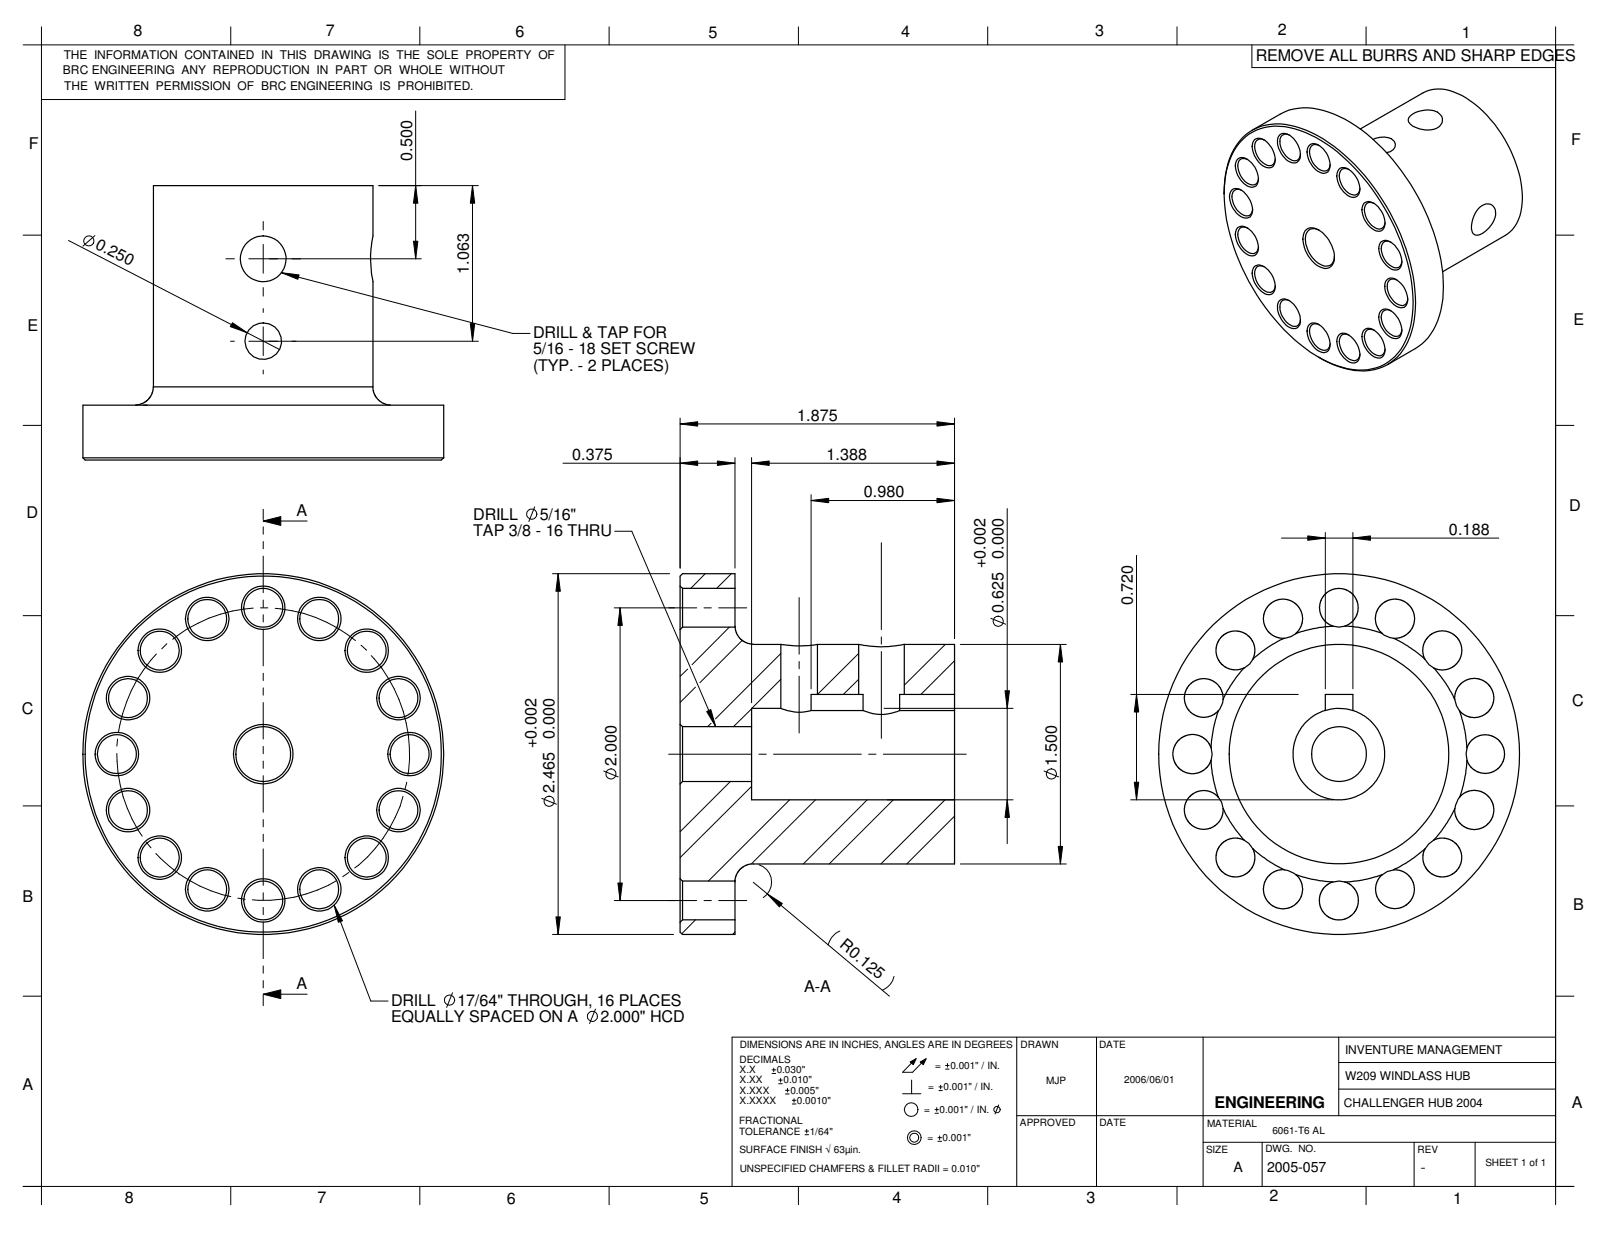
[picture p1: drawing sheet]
<svg xmlns="http://www.w3.org/2000/svg" width="279mm" height="216mm" viewBox="0 0 279 216" stroke-linecap="round" stroke-linejoin="round" font-family="sans-serif">
<g fill="none" stroke="#000" stroke-width=".17">
<path d="M4 7.8h269.1M7.2 4.7v204.4M40 4.7v3.1M72.1 19.3v25.6M72.9 4.7v3.1M98 7.8v9.5h-90.8M105.7 4.7v3.1M138.6 4.7v3.1M171.4 4.7v3.1M204.3 4.7v3.1M217.3 7.8v3.9h52.7M237.1 4.7v3.1"/>
<path d="M270 4.7v204.4M45.7 38.4v1.5M65.7 32.2h17.3M72.1 32.2l.4 3.1h-.7zM82 32.2l.4 3.1h-.8zM82 32.2v27M4 40.8h3.2M11.9 41.7l36.6 19M16.5 40.9l-2.1 1.8M39.2 44.9h1.5M40 59.2h.7M40.3 56l2.6 1.7-2.9-1z"/>
<path d="M43.2 59.2h39.8M43.2 44.9h29.9M45.7 42.4v5M45.7 49.9v1.5M45.7 53.6v.6M45.7 56.7v5M48.9 47.3l3 .4-.2 .8zM48.9 47.3l40.1 10.6h3M71.8 41.9h.7l-.4 3zM81.6 56.2h.8l-.4 3zM270 40.8h3.1M4 73.8h3.2"/>
<path d="M45.7 64.2v.7M118 73.6l3.1-.4v.8zM118 72.6v26M118 73.6h47.7M127.6 79.4v19.2M130.4 79.4v42.6M162.6 73.2l3.1 .4-3.1 .4zM165.7 72.6v38.2M270 73.8h3.1M45.7 90.4l3-.7v1.5zM45.7 88.4v1.8M45.7 91.4v1.3"/>
<path d="M45.7 94v1.2M45.7 96.5v6.4M45.7 90.4h7.6M92.8 88l-1 2.5M95.9 99.6h20.3M96.9 99.6l.3 3h-.7zM96.9 99.6v62.6M97.7 80.4h29.9M106.7 92.2h2.9l14.6 33.9M118 80.4l3.1-.4v.8zM122.4 99.6l-2.5 2.5M124.5 80l3.1 .4-3.1 .4z"/>
<path d="M126.9 99.6l-2.5 2.5M130.4 80.4l3.1-.4v.8zM130.4 80.4h35.3M140.8 86.9l3-.4v.7zM140.8 85.9v33.6M140.8 86.9h24.9M153 94.2v15.1M162.6 86.5l3.1 .4-3.1 .3zM162.6 80l3.1 .4-3.1 .4zM174.8 88.3v58.1M197.2 96.4v42.4M222.4 93.4h37.7"/>
<path d="M226.9 93l3.1 .4-3.1 .4zM230 92.4v27.1M234.8 93.4l3-.4v.8zM234.8 92.4v27.1M4 106.8h3.2M27.1 113.5a25.5 25.5 0 0 0-6.5 13.5M29 111.7l-.9 .9M43.9 105.5a24.9 24.9 0 0 0-13.9 5.5M45.2 105.5h1.3M45.7 104.1v1.3M45.7 106.7v1.2M45.7 109.2v6.4"/>
<path d="M45.7 116.8v1.3M45.7 119.4v1.2M47.8 105.6a25 25 0 0 1 13.9 5.6M62.7 112l.9 .9M64.4 113.8a25 25 0 0 1 6.4 20.7M106.6 105.5h14.3M107.6 105.5l.4 3h-.8zM107.6 105.5v50.8M119.3 116.1l-1.3 1.3M120.7 119.3l-2.7 2.6M122.2 105.5h1.2M124.7 105.5h4.9"/>
<path d="M126.6 108.8l-6.5 6.6M128.8 111.2l-7.3 7.3M135.5 113.4l-11.3 11.4M135.5 117.9l-5 5M138.7 103.7v9.8M138.7 114.8v1.3M138.7 117.3v9.9M149 113.4l-7.1 7.1M149 117.9l-2.7 2.6M153 110.5v1.3M153 113.1v15M164 111.8l-7.1 7.1"/>
<path d="M165.7 114.7l-5.9 5.8M166.7 111.8h18.3M172 107.3l2.5 1M174.4 119.9h.8l-.4 3zM184 111.8l.4 3.1h-.8zM184 111.8v38.1M270 106.8h3.1M4 139.9h3.2M20.3 130.8a24.9 24.9 0 0 0 4.4 14.3M20.4 128.3l-.1 1.2M45.7 121.9v6.4M45.7 129.5v1.3"/>
<path d="M45.7 132.1v1.2M45.7 134.6v6.4M69.9 138.2a23.8 23.8 0 0 1-8.3 12.4M70.6 135.8l-.3 1.2M94 138.6l2.6 1M104.8 133.8l2.5 1M116 130.9h14.4M122.6 123.5l.8-.4 .8 3zM123.4 125.5l-.6 .6M126.7 135.6l-8.7 8.8M130.4 136.5l-12.4 12.3M130.4 123l-3.1 3.1"/>
<path d="M131.7 130.9h1.3M134.2 130.9h15.3M137 138.8l-14.1 14.1M141.5 138.8l-11.1 11.1M150.5 138.8l-11.1 11.1M150.7 130.9h1.3M153.3 130.9h14.4M153.4 122.9h22.4M154 138.8h21.8M155 138.8l-11.1 11.1M164 138.8l-11.1 11.1M174.8 138.8l.4 3.1h-.8z"/>
<path d="M181.2 133.8l2.5 1M196.2 138.8h35.2M196.2 120.5h29.1M196.8 135.8h.8l-.4 3zM197.2 120.5l.4 3.1h-.8zM270 139.9h3.1M25.4 146.2l.8 1M27.1 148.1a25.3 25.3 0 0 0 12.9 7.5M41.3 155.9l1.2 .2M45.7 142.2v1.3M45.7 144.8v1.2M45.7 147.3v6.4"/>
<path d="M45.7 154.9v1.3M45.7 157.5v1.2M58 157.1l1.4 2.7-.7 .3zM58 157.1l6.3 16.6h3.1M58.4 152.8a24.5 24.5 0 0 1-14.6 3.4M60.5 151.4l-1 .7M96.5 159.1h.7l-.3 3.1zM106.6 156.3h14.3M107.2 153.2h.8l-.4 3.1zM120.7 159.6l-2.4 2.5M122.2 156.3h1.2M124.7 156.3h4.9"/>
<path d="M127.6 152.8l-.1 .1M130.7 153.1l23.6 19.8M131.7 150.1a3.2 3.2 0 0 1 2.2 2.6 3.2 3.2 0 0 1-1.4 3.1M133.2 155.2l2.6 1.6-.5 .6zM165.7 141.6l-8.3 8.3M166.7 149.9h18.3M183.6 146.9h.8l-.4 3zM4 172.9h3.2M45.7 172.6l3-.8v1.5zM45.7 160v6.4M45.7 167.6v1.3M45.7 170.2v1.2"/>
<path d="M45.7 172.7v1.8M45.7 172.6h7.6M78.5 172.3l-1 2.5M95.9 162.2h21M103.3 175.1l-1 2.5M127.6 161.8l-.5 .4M145.8 161.6a3.5 3.5 0 0 0-2.1 2.4M155.2 169.5a3.5 3.5 0 0 1-2.1 2.4M270 172.9h3.1M134 186.3h.6M134 185.7h.6M134.3 185.4v.6"/>
<path d="M135.1 188.1h.7M135.1 187.5h.7M135.5 187.2v.6M136.3 189.9h.6M136.3 189.2h.6M136.7 188.9v.6M137.5 191.6h.6M137.5 191h.6M137.8 190.7v.6M139.7 196.9h.6M139.7 196.3h.6M140 196v.6"/>
<path d="M156.6 189.8h3.2M157.9 184.3l1.1-.6-.5 1.1zM158.2 184.5l-1.6 1.6h1.8l1.5-1.6M158.2 187.5v2.3M159.7 184.3l1-.6-.5 1.1zM162.3 193.2h.6M162.3 192.6h.6M162.6 192.2v.7M162.8 198.1h.6M162.8 197.4h.6M162.9 189.3h.6M162.9 188.6h.6"/>
<path d="M163.1 197.1v.7M163.2 188.3v.7M164.1 185.5h.6M164.1 184.9h.6M164.4 184.6v.6M173.3 191.8l-.6 1.5M176.4 193.6h93.6M176.4 180v25.9M190.3 180v25.9M208.8 198.2h61.2M208.8 180v25.9M219 198.2v7.7"/>
<path d="M232.3 189h37.7M232.3 184.4h37.7M232.3 180v13.6M245.4 198.2v7.7M256 198.2v7.7M270 180h-143v25.9M4 205.9h269.1M40 205.9v3.2M72.9 205.9v3.2M105.7 205.9v3.2M138.6 205.9v3.2M171.4 205.9v3.2"/>
<path d="M204.3 205.9v3.2M237.1 205.9v3.2"/>
<circle cx="15.4" cy="41.8" r=".89"/>
<circle cx="92.3" cy="89.2" r=".89"/>
<circle cx="173.2" cy="107.8" r=".89"/>
<circle cx="95.3" cy="139.1" r=".89"/>
<circle cx="106" cy="134.3" r=".89"/>
<circle cx="182.5" cy="134.3" r=".89"/>
<circle cx="78" cy="173.6" r=".89"/>
<circle cx="102.8" cy="176.4" r=".87"/>
<circle cx="158.1" cy="192.6" r="1.18"/>
<circle cx="158.7" cy="197.4" r=".77"/>
<circle cx="158.7" cy="197.4" r="1.19"/>
<circle cx="173" cy="192.6" r=".55"/>
</g>
<g fill="none" stroke="#000" stroke-width=".21">
<path d="M26.6 32.2h38.1v8.7a18.9 18.9 0 0 0 0 8v18.2h-38.1zM212.4 33.6a13.6 13.6 0 0 1 3.2-9.7 9.1 9.1 0 0 1 9.2-1.9 26.3 26.3 0 0 1 12.8 9.5 36.6 36.6 0 0 1 8 19.9 14.7 14.7 0 0 1-2.6 10 8.8 8.8 0 0 1-8.8 2.7l-2.8-.8-2.5-1.3M213.8 33a1.72 1.72 0 0 1 2.4 .7 3.5 3.5 0 0 1 .9 3.7 1.45 1.45 0 0 1-2.2-.1 4 4 0 0 1-1.4-3.9zM214.8 39.5a1.89 1.89 0 0 1 2.4 .7 3.7 3.7 0 0 1 .9 3.7 1.42 1.42 0 0 1-2.2-.1 4 4 0 0 1-1.4-3.8zM214.8 27.6a1.52 1.52 0 0 1 2.1 .4 4 4 0 0 1 1.4 3.7 1.23 1.23 0 0 1-2.1 .4 4 4 0 0 1-1.7-4zM215.5 33.1a1.07 1.07 0 0 0-1.2-.1 1.07 1.07 0 0 0-.5 1.1 3.4 3.4 0 0 0 2.7 3.4 1.11 1.11 0 0 0 .9-1.2M215.6 24.3a8.9 8.9 0 0 1 9.1-1.9 24.7 24.7 0 0 1 11.8 8.3 37 37 0 0 1 8.6 19.6 16.1 16.1 0 0 1-2 10.3 8.6 8.6 0 0 1-10.1 3.2 23.3 23.3 0 0 1-11-7.5 37.1 37.1 0 0 1-9.4-20.5 16 16 0 0 1 1.9-10.3zM216.5 27.7a1.08 1.08 0 0 0-1.2-.1 1.08 1.08 0 0 0-.5 1.2 3.4 3.4 0 0 0 2.7 3.3 1.03 1.03 0 0 0 .9-1.2M216.5 39.6a1.08 1.08 0 0 0-1.2-.1 1.08 1.08 0 0 0-.5 1.2 3.6 3.6 0 0 0 2.4 3.3 1.02 1.02 0 0 0 1.2-1.2M217.3 22.6l4.9-2.8a9.9 9.9 0 0 1 8.4-.3 25.9 25.9 0 0 1 11 8.1 37 37 0 0 1 8.8 21 14.7 14.7 0 0 1-2.5 10l-1.1 1.1-1.2 .8-4.8 2.8M217.7 24.2a1.85 1.85 0 0 1 2.4 .7 3.6 3.6 0 0 1 1 3.8 1.45 1.45 0 0 1-2.3-.2 4.1 4.1 0 0 1-1.4-3.8zM219.4 24.3a1.07 1.07 0 0 0-1.2 0 1.07 1.07 0 0 0-.5 1.1 3.4 3.4 0 0 0 2.7 3.3 1.11 1.11 0 0 0 .9-1.1"/>
<path d="M222.1 23.4a1.85 1.85 0 0 1 2.4 .6 3.5 3.5 0 0 1 .9 3.8 1.45 1.45 0 0 1-2.2-.1 4.1 4.1 0 0 1-1.4-3.8zM223.8 23.5a1.08 1.08 0 0 0-1.2 0 1.08 1.08 0 0 0-.5 1.1 3.8 3.8 0 0 0 2.4 3.3 1.02 1.02 0 0 0 1.2-1.1M227.2 25.2a1.52 1.52 0 0 1 2.1 .4 4 4 0 0 1 1.4 3.7 1.23 1.23 0 0 1-2 .4 4 4 0 0 1-1.8-4zM228.9 25.3a1.08 1.08 0 0 0-1.2-.1 1.08 1.08 0 0 0-.5 1.2 3.4 3.4 0 0 0 2.8 3.3 1.11 1.11 0 0 0 .8-1.2M228.9 40a1.51 1.51 0 0 0-1.7-.1 1.51 1.51 0 0 0-.7 1.6 5.2 5.2 0 0 0 3.4 4.7 1.44 1.44 0 0 0 1.7-1.7M232.4 29.3a1.51 1.51 0 0 1 2.1 .4 4 4 0 0 1 1.4 3.8 1.23 1.23 0 0 1-2.1 .4 4.1 4.1 0 0 1-1.7-4.1zM234.1 29.4a1.08 1.08 0 0 0-1.2 0 1.08 1.08 0 0 0-.5 1.1 3.5 3.5 0 0 0 2.7 3.4 1.1 1.1 0 0 0 .9-1.2M236.1 22.4l10.8-6.3a6.5 6.5 0 0 1 6.1 .2 20.3 20.3 0 0 1 9.5 10.6 16.2 16.2 0 0 1 1.3 10.5 6 6 0 0 1-2.6 3.5l-10.8 6.3M236.8 35.2a1.89 1.89 0 0 1 2.4 .7 3.7 3.7 0 0 1 .9 3.8 1.42 1.42 0 0 1-2.2-.2 4 4 0 0 1-1.4-3.8zM238.3 24.2a3.2 3.2 0 0 1 3.6 .3 1.19 1.19 0 0 1-.6 1.8l-.7 .2M238.5 35.3a1.08 1.08 0 0 0-1.3 0 1.08 1.08 0 0 0-.4 1.1 3.7 3.7 0 0 0 2.4 3.4 1.07 1.07 0 0 0 1.2-1.2M244.6 20.2a4.6 4.6 0 0 1 4.9-.7 1.57 1.57 0 0 1 .8 1.7 1.57 1.57 0 0 1-1.5 1.2 4.5 4.5 0 0 1-4.3-1.2 .8 .8 0 0 1 .1-1z"/>
<path d="M256.5 36.2a1.66 1.66 0 0 1 2.8-.1 3.4 3.4 0 0 1-1.2 3.7l-.7 .6a1.23 1.23 0 0 1-1.9-.1 4.7 4.7 0 0 1 1-4.1zM217.7 46.2a1.89 1.89 0 0 1 2.4 .7 3.7 3.7 0 0 1 1 3.8 1.42 1.42 0 0 1-2.3-.2 4 4 0 0 1-1.4-3.8zM219.4 46.3a1.08 1.08 0 0 0-1.2 0 1.08 1.08 0 0 0-.5 1.1 3.6 3.6 0 0 0 2.4 3.3 1.02 1.02 0 0 0 1.2-1.1M221.9 52.3l.2-.2a1.85 1.85 0 0 1 2.4 .7 3.4 3.4 0 0 1 .9 3.8 1.45 1.45 0 0 1-2.2-.2 3.9 3.9 0 0 1-1.3-4.1zM223.8 52.2a1.06 1.06 0 0 0-1.2 0 1.06 1.06 0 0 0-.5 1.1 3.8 3.8 0 0 0 2.4 3.3 1.02 1.02 0 0 0 1.2-1.1M226.5 40a1.95 1.95 0 0 1 2.7 .2 6.2 6.2 0 0 1 2.4 4.9 1.63 1.63 0 0 1-1 1.4 1.63 1.63 0 0 1-1.7-.3 5.7 5.7 0 0 1-2.7-5.6zM227.2 56.3a1.55 1.55 0 0 1 2.1 .3 4.1 4.1 0 0 1 1.4 3.9 1.23 1.23 0 0 1-2 .3 4 4 0 0 1-1.8-4zM228.9 56.4a1.07 1.07 0 0 0-1.2-.1 1.07 1.07 0 0 0-.5 1.1 3.4 3.4 0 0 0 2.8 3.4 1.11 1.11 0 0 0 .8-1.2M232.4 58.1a1.51 1.51 0 0 1 2.1 .4 4 4 0 0 1 1.4 3.7 1.22 1.22 0 0 1-2.1 .4 4.1 4.1 0 0 1-1.7-4.1zM234.1 58.2a1.08 1.08 0 0 0-1.2-.1 1.08 1.08 0 0 0-.5 1.2 3.5 3.5 0 0 0 2.7 3.3 1.1 1.1 0 0 0 .9-1.2M236.8 57.2a1.52 1.52 0 0 1 2 .4 4 4 0 0 1 1.4 3.8 1.07 1.07 0 0 1-1.7 .6 4.1 4.1 0 0 1-2-4.3zM238.5 57.3a1.08 1.08 0 0 0-1.3 0 1.08 1.08 0 0 0-.4 1.1 3.5 3.5 0 0 0 2.7 3.4 1.12 1.12 0 0 0 .9-1.2"/>
<path d="M239.7 53.9a1.77 1.77 0 0 1 2.4 .7 3.6 3.6 0 0 1 .9 3.7 1.45 1.45 0 0 1-2.2-.1 4 4 0 0 1-1.4-3.8zM239.7 42a1.89 1.89 0 0 1 2.4 .6 3.7 3.7 0 0 1 .9 3.8 1.42 1.42 0 0 1-2.2-.2 4 4 0 0 1-1.4-3.7zM240.5 48.7a1.43 1.43 0 0 1 2.3 .2 4 4 0 0 1 1.4 3.8 1.22 1.22 0 0 1-2.1 .3 3.8 3.8 0 0 1-1.6-4.3zM241.4 42a1.08 1.08 0 0 0-1.2 0 1.08 1.08 0 0 0-.5 1.1 3.4 3.4 0 0 0 2.7 3.4 1.11 1.11 0 0 0 .9-1.2M241.4 54a1.07 1.07 0 0 0-1.2-.1 1.07 1.07 0 0 0-.5 1.1 3.4 3.4 0 0 0 2.7 3.4 1.11 1.11 0 0 0 .9-1.2M242.4 48.6a1.06 1.06 0 0 0-1.2 0 1.06 1.06 0 0 0-.5 1.1 3.5 3.5 0 0 0 2.7 3.3 1.12 1.12 0 0 0 .9-1.1M14.4 79.5v-9.2h62.6v9.2M14.4 79.5l.4 .3h61.8l.4-.3M14.4 79.5h62.6M26.6 67.1l-.3 1.4-.6 .9-.9 .6-1.2 .3M64.7 67.1l.2 1.3 .8 1 .9 .7 1.1 .2M118 101.7l.4 .4"/>
<path d="M118.4 108.8l-.4 .5M118.4 108.8h9.2M118.4 102.1v6.7M118.4 102.1h9.2M127.6 108.8v-9.2h-9.2l-.4 .4v61.8l.4 .4h9.2v-9.3h-9.2M127.6 108.8v.6l.3 .8 .8 .9 1.1 .6 .9 .1M130.7 111.8h4.8M135.5 111.8l.8 .1a20.8 20.8 0 0 0 5.6-.1M135.5 111.8v11.1M141.9 111.8h7.1M141.9 111.8v8.7M149 111.8a18.7 18.7 0 0 0 7.9 0"/>
<path d="M149 111.8v8.7M156.9 111.8h8.8v38.1h-35.5l-1 .4-.8 .5-.6 1-.2 1.1M156.9 111.8v8.7M217.4 114.4l.4-1.1-.1-1.3-.7-1.3-.8-.7-1.4-.5-1.3 .1-1.1 .6-.8 .8-.5 1.2-.1 1.1 .2 .8 .6 1 .8 .7 1.1 .4h1.1l1.1-.3-2.4 3.1-1.2 2.4M217.4 114.4l-.5 .8-1 .8M222.8 110.7l-.2 .2a19.5 19.5 0 0 0-5.2 3.5M231.3 108.7a20 20 0 0 0-5.2 .9l-1.2 .4M231.3 108.7l1.1 .1 1-.1M231.3 108.7l-.9-.5-.9-.9-.4-1.1-.1-1.3 .4-1 .8-1 1-.6 1-.2 1.4 .3 .9 .5 .8 .9 .4 1.1-.1 1.3-.5 1.2-.9 .9-.8 .4M233.4 108.7a20.9 20.9 0 0 1 6.5 1.2M239.9 110l-.9-1.1-.3-1v-1.1l.4-1 .7-1 1.2-.7 1.3-.1 1 .2 1 .6 .9 1.1 .3 1.2-.1 1.1-.5 1.1-.9 .9-1 .5-1.1 .1M239.9 110l.3 .2 1 .5 .7 .1"/>
<path d="M241.9 110.8l2.3 1.3 1.4 .9 1.7 1.4-.4-1v-1l.5-1.2 .5-.8 1-.6 1.3-.3 1 .1 1 .5 1 1 .4 1 .1 1.3-.5 1.2-.8 1-1.2 .6-1 .1-1.4-.3M247.3 114.4l.7 1 .8 .6M248.8 116l1.2 1.4a19.1 19.1 0 0 1 2.4 4l.1-1 .6-1.3 .7-.7 1.3-.6h1.3l1.2 .4 .8 .7 .6 .9 .2 1.1v1l-.6 1.3-.7 .7-1.3 .6h-.9l-1.4-.3-1-.8M118 125.7l.4 .4M118.4 135.6l-.4 .5M118.4 135.6h12M118.4 126.1h12M118.4 126.1v9.5M135.5 122.9l.1 .1a8 8 0 0 0 5.2 .3M135.5 122.9h-5.1v15.9h35.3M140.8 123.3v-2.8h9v2.8M140.8 123.3h9"/>
<path d="M149.8 123.3a7.7 7.7 0 0 0 6.3 0M156.1 123.3h9.6M165.7 120.5h-9.6v2.8M210.1 132a20 20 0 0 0 .9 5.1l.5 1.3M211.5 138.4l-1-.8-1.3-.4-1.4 .2-.8 .4-.9 .8-.5 1.1-.1 1.1 .3 1.2 .6 .9 .9 .7 1 .3h1.2l.8-.3 1-.6 .7-1.1 .2-.7 .1-.9 .1 .3a20.6 20.6 0 0 0 3.5 5.2M211.5 138.4l.5 .8 .3 1.2M212.3 121.4a4.2 4.2 0 0 1-.8 2l-.9 2.9-.4 2.4v1.1M212.3 121.4l-.1-1-.4-1.1-.9-.9-1.2-.5-1.4-.1-1.2 .5-.8 .7-.5 .8-.3 1.1 .2 1.3 .6 1.1 .9 .7 1.1 .5h1.2l1.2-.5 .7-.7M230 123.3l-2.2 1-1.4 1.2-.7 .9-.7 1.5-.4 1.2-.2 1.1 .1 1.8 .4 1.6 .7 1.4 1.4 1.8 .9 .7 1.5 .8 2.2 .5h1.4l1.4-.2 .7-.3 1.8-.8 1.4-1.3 .7-.9 .7-1.4 .5-1.7v-2.7l-.4-1.4-.7-1.4-1-1.3-1.1-1-1.7-.9-.5-.2M230 120.5h4.8v2.8l-1.3-.3a7.1 7.1 0 0 0-3.5 .3zM252.5 121.4l.3 1.1 .5 .9M253.2 138.4l1.1-.9 1-.3h1.3l1 .5 .8 .6 .7 1.2 .1 1.3-.2 1-.7 1.2-1 .6-1.3 .4-.9-.1-1.2-.5-.9-.9-.4-1-.1-1.1"/>
<path d="M253.3 123.4l.1 .5a20.4 20.4 0 0 1 1.2 5.9M254.6 132l-.5 3.5-.8 2.8a3.3 3.3 0 0 0-.8 2.1M118 152.5l.4 .4M118.4 152.9v6.7M118.4 159.6h9.2M118.4 159.6l-.4 .5M215.9 145.8l-1.1-.3h-1.3l-1.1 .6-.8 .8-.5 1.3-.1 1 .5 1.3 .7 .9 .9 .5 .9 .3 1.3-.1 1.3-.7 .7-.8 .4-1.1 .1-1.1-.3-1.1a19.9 19.9 0 0 0 5.4 3.7M215.9 145.8l.8 .6 .7 .9M222.9 151h-1.2l-1 .5-.9 .9-.5 1.2-.1 .9 .4 1.3 .7 1 1.1 .7 1.1 .2 1.1-.1 1-.5 .9-.8 .4-.9 .2-1.3-.4-1.3-.8-1 .5 .2a25.2 25.2 0 0 0 5.9 1.1M222.9 151l.6 .1 1.4 .7M233.4 153l1 .6 .8 .7 .5 1.2v1.3l-.5 1.3-.5 .6-1.3 .8-1 .2-1.2-.2-.9-.5-.9-1-.4-1.2v-1.3l.4-1 1-1 .9-.4M239.9 151.8l-.5 .2a20.4 20.4 0 0 1-6 1.1l-1-.2-1.1 .2"/>
<path d="M241.9 151l-1.2 .3-.8 .5M241.9 151h1l1 .5 .9 .8 .5 .9 .1 1.4-.2 1.1-.7 1-1 .7-1.1 .3-1.1-.1-1.1-.5-.9-.8-.4-.9-.2-1.4 .4-1.3 .8-.9M247.3 147.3l-1.5 1.2a17.4 17.4 0 0 1-3.9 2.4v.1M248.8 145.8l-.9 .7-.6 .8M252.5 140.4l-1.3 2.3-1 1.4-1.4 1.7 1.1-.3h1.1l1.1 .4 .8 .7 .5 1 .3 .8-.1 1.1-.5 1.2-.8 .9-1.1 .5-1.3 .1-1.4-.5-.9-.9-.6-1.1-.1-1.3 .4-1.1"/>
<circle cx="45.7" cy="44.9" r="4"/>
<circle cx="45.7" cy="59.2" r="3.2"/>
<circle cx="27.7" cy="112.9" r="3.4"/>
<circle cx="27.7" cy="112.9" r="3.8"/>
<circle cx="35.9" cy="107.4" r="3.8"/>
<circle cx="36" cy="107.4" r="3.4"/>
<circle cx="45.7" cy="105.5" r="3.4"/>
<circle cx="45.7" cy="105.5" r="3.8"/>
<circle cx="55.4" cy="107.4" r="3.4"/>
<circle cx="55.4" cy="107.4" r="3.8"/>
<circle cx="63.6" cy="112.9" r="3.8"/>
<circle cx="63.6" cy="112.9" r="3.4"/>
<circle cx="222.7" cy="107.4" r="3.4"/>
<circle cx="20.3" cy="130.9" r="3.4"/>
<circle cx="20.3" cy="130.9" r="3.8"/>
<circle cx="22.2" cy="121.2" r="3.4"/>
<circle cx="22.2" cy="121.2" r="3.8"/>
<circle cx="45.7" cy="130.9" r="5.2"/>
<circle cx="45.7" cy="130.9" r="30.9"/>
<circle cx="45.7" cy="130.9" r="31.3"/>
<circle cx="45.7" cy="130.9" r="4.8"/>
<circle cx="69.1" cy="121.2" r="3.8"/>
<circle cx="69.2" cy="121.2" r="3.4"/>
<circle cx="71.1" cy="130.9" r="3.4"/>
<circle cx="71.1" cy="130.9" r="3.8"/>
<circle cx="206.9" cy="130.9" r="3.4"/>
<circle cx="232.4" cy="130.9" r="31.3"/>
<circle cx="232.4" cy="130.9" r="19.1"/>
<circle cx="232.4" cy="130.9" r="4.8"/>
<circle cx="257.8" cy="130.9" r="3.3"/>
<circle cx="22.2" cy="140.6" r="3.4"/>
<circle cx="22.2" cy="140.6" r="3.8"/>
<circle cx="27.7" cy="148.8" r="3.4"/>
<circle cx="27.7" cy="148.8" r="3.8"/>
<circle cx="36" cy="154.3" r="3.8"/>
<circle cx="36" cy="154.3" r="3.4"/>
<circle cx="45.7" cy="156.3" r="3.4"/>
<circle cx="45.7" cy="156.3" r="3.8"/>
<circle cx="55.4" cy="154.3" r="3.4"/>
<circle cx="55.4" cy="154.3" r="3.8"/>
<circle cx="63.6" cy="148.8" r="3.8"/>
<circle cx="63.6" cy="148.8" r="3.4"/>
<circle cx="69.1" cy="140.6" r="3.8"/>
<circle cx="69.2" cy="140.6" r="3.4"/>
</g>
<g fill="#000">
<path d="M72.1 32.2l.4 3.1h-.7zM82 32.2l.4 3.1h-.8zM40.3 56l2.6 1.7-2.9-1zM48.9 47.3l3 .4-.2 .8zM71.8 41.9h.7l-.4 3zM81.6 56.2h.8l-.4 3zM118 73.6l3.1-.4v.8zM162.6 73.2l3.1 .4-3.1 .4zM45.7 90.4l3-.7v1.5zM96.9 99.6l.3 3h-.7zM118 80.4l3.1-.4v.8zM124.5 80l3.1 .4-3.1 .4z"/>
<path d="M130.4 80.4l3.1-.4v.8zM140.8 86.9l3-.4v.7zM162.6 86.5l3.1 .4-3.1 .3zM162.6 80l3.1 .4-3.1 .4zM226.9 93l3.1 .4-3.1 .4zM234.8 93.4l3-.4v.8zM107.6 105.5l.4 3h-.8zM184 111.8l.4 3.1h-.8zM122.6 123.5l.8-.4 .8 3zM174.4 119.9h.8l-.4 3zM174.8 138.8l.4 3.1h-.8zM196.8 135.8h.8l-.4 3z"/>
<path d="M197.2 120.5l.4 3.1h-.8zM58 157.1l1.4 2.7-.7 .3zM107.2 153.2h.8l-.4 3.1zM133.2 155.2l2.6 1.6-.5 .6zM183.6 146.9h.8l-.4 3zM45.7 172.6l3-.8v1.5zM96.5 159.1h.7l-.3 3.1zM157.9 184.3l1.1-.6-.5 1.1zM159.7 184.3l1-.6-.5 1.1z"/>
</g>
<g font-size="2.8">
<text x="23.2" y="6.3">8</text>
<text x="56.6" y="6.3">7</text>
<text x="89.5" y="6.5">6</text>
<text x="122.9" y="6.5">5</text>
<text x="156.4" y="6.4">4</text>
<text x="190" y="6.3">3</text>
<text x="217.9" y="10.6">REMOVE ALL BURRS AND SHARP EDGES</text>
<text x="221.8" y="6.1">2</text>
<text x="253.7" y="6.6">1</text>
<text x="5" y="25.8">F</text>
<text x="71.5" y="27.9" transform="rotate(-90 71.5 27.9)">0.500</text>
<text x="272.7" y="25.1">F</text>
<text x="16.4" y="43" transform="rotate(27 16.4 43)">0.250</text>
<text x="81.4" y="47.5" transform="rotate(-90 81.4 47.5)">1.063</text>
<text x="4.8" y="57.4">E</text>
<text x="92.5" y="58.7">DRILL &amp; TAP FOR</text>
<text x="273" y="56.4">E</text>
<text x="92.5" y="61.5">5/16 - 18 SET SCREW</text>
<text x="92.5" y="64.3">(TYP. - 2 PLACES)</text>
<text x="138.3" y="73">1.875</text>
<text x="99.3" y="79.8">0.375</text>
<text x="143.4" y="79.8">1.388</text>
<text x="4.6" y="89.8">D</text>
<text x="51.4" y="89.5">A</text>
<text x="149.9" y="86.3">0.980</text>
<text x="272.3" y="88.7">D</text>
<text x="82.1" y="93">TAP 3/8 - 16 THRU</text>
<text x="82.1" y="90.2">DRILL</text>
<text x="93.7" y="90.2">5/16&quot;</text>
<text x="251.5" y="92.8">0.188</text>
<text x="171" y="98.6" transform="rotate(-90 171 98.6)">+0.002</text>
<text x="174.2" y="96.9" transform="rotate(-90 174.2 96.9)">0.000</text>
<text x="174.2" y="106.4" transform="rotate(-90 174.2 106.4)">0.625</text>
<text x="196.6" y="105.1" transform="rotate(-90 196.6 105.1)">0.720</text>
<text x="3.8" y="123.9">C</text>
<text x="272.8" y="122.6">C</text>
<text x="93.1" y="129.8" transform="rotate(-90 93.1 129.8)">+0.002</text>
<text x="96.2" y="128.2" transform="rotate(-90 96.2 128.2)">0.000</text>
<text x="96.2" y="137.6" transform="rotate(-90 96.2 137.6)">2.465</text>
<text x="107" y="132.9" transform="rotate(-90 107 132.9)">2.000</text>
<text x="183.4" y="132.9" transform="rotate(-90 183.4 132.9)">1.500</text>
<text x="3.9" y="156.5">B</text>
<text x="273" y="157.9">B</text>
<text x="145.6" y="164.3" transform="rotate(40 145.6 164.3)">R0.125</text>
<text x="51.4" y="171.6">A</text>
<text x="139.5" y="172.1">A-A</text>
<text x="67.9" y="174.5">DRILL</text>
<text x="67.9" y="177.4">EQUALLY SPACED ON A</text>
<text x="79.4" y="174.5">17/64&quot; THROUGH, 16 PLACES</text>
<text x="104.2" y="177.4">2.000&quot; HCD</text>
<text x="3.9" y="189.1">A</text>
<text x="210.8" y="192.4">ENGINEERING</text>
<text x="272.8" y="192.4">A</text>
<text x="21.7" y="208.7">8</text>
<text x="55.1" y="208.7">7</text>
<text x="88" y="208.9">6</text>
<text x="121.5" y="209">5</text>
<text x="154.9" y="208.8">4</text>
<text x="188.6" y="208.7">3</text>
<text x="220.3" y="208.5">2</text>
<text x="252.2" y="209">1</text>
</g>
<g font-size="2.5">
<text x="214" y="203.3">A</text>
<text x="219.9" y="203.5">2005-057</text>
<text x="246.5" y="203.3">-</text>
</g>
<g font-size="2.1">
<text x="11" y="10.2">THE INFORMATION CONTAINED IN THIS DRAWING IS THE SOLE PROPERTY OF</text>
<text x="10.9" y="12.8">BRC ENGINEERING ANY REPRODUCTION IN PART OR WHOLE WITHOUT</text>
<text x="11.1" y="15.5">THE WRITTEN PERMISSION OF BRC ENGINEERING IS PROHIBITED.</text>
<text x="233.4" y="182.9">INVENTURE MANAGEMENT</text>
<text x="233.4" y="187.5">W209 WINDLASS HUB</text>
<text x="233.2" y="192.2">CHALLENGER HUB 2004</text>
</g>
<g font-size="1.7">
<text x="128.4" y="184.5">DECIMALS</text>
<text x="128.4" y="181.9">DIMENSIONS ARE IN INCHES, ANGLES ARE IN DEGREES</text>
<text x="162.3" y="185.5">=</text>
<text x="164.9" y="185.5">0.001&quot; / IN.</text>
<text x="177.1" y="181.9">DRAWN</text>
<text x="190.8" y="181.9">DATE</text>
<text x="128.4" y="186.3">X.X</text>
<text x="128.4" y="191.6">X.XXXX</text>
<text x="128.4" y="189.8">X.XXX</text>
<text x="128.4" y="188">X.XX</text>
<text x="134.8" y="186.3">0.030&quot;</text>
<text x="136" y="188">0.010&quot;</text>
<text x="137.2" y="189.8">0.005&quot;</text>
<text x="138.3" y="191.6">0.0010&quot;</text>
<text x="161.1" y="189.2">=</text>
<text x="163.7" y="189.2">0.001&quot; / IN.</text>
<text x="181.6" y="188.1">MJP</text>
<text x="195.1" y="187.9">2006/06/01</text>
<text x="128.3" y="195.2">FRACTIONAL</text>
<text x="128.3" y="196.9">TOLERANCE</text>
<text x="140.5" y="196.9">1/64&quot;</text>
<text x="160.4" y="193.2">=</text>
<text x="163.1" y="193.2">0.001&quot; / IN.</text>
<text x="177" y="195.5">APPROVED</text>
<text x="190.8" y="195.5">DATE</text>
<text x="209.5" y="195.5">MATERIAL</text>
<text x="220.8" y="196.8">6061-T6 AL</text>
<text x="128.3" y="200.1">SURFACE FINISH √ 63µin.</text>
<text x="128.4" y="203.3">UNSPECIFIED CHAMFERS &amp; FILLET RADII = 0.010&quot;</text>
<text x="161" y="198">=</text>
<text x="163.6" y="198">0.001&quot;</text>
<text x="209.3" y="200.1">SIZE</text>
<text x="219.6" y="199.9">DWG. NO.</text>
<text x="246" y="200.1">REV</text>
<text x="257.8" y="202.4">SHEET 1 of 1</text>
</g>
</svg>
